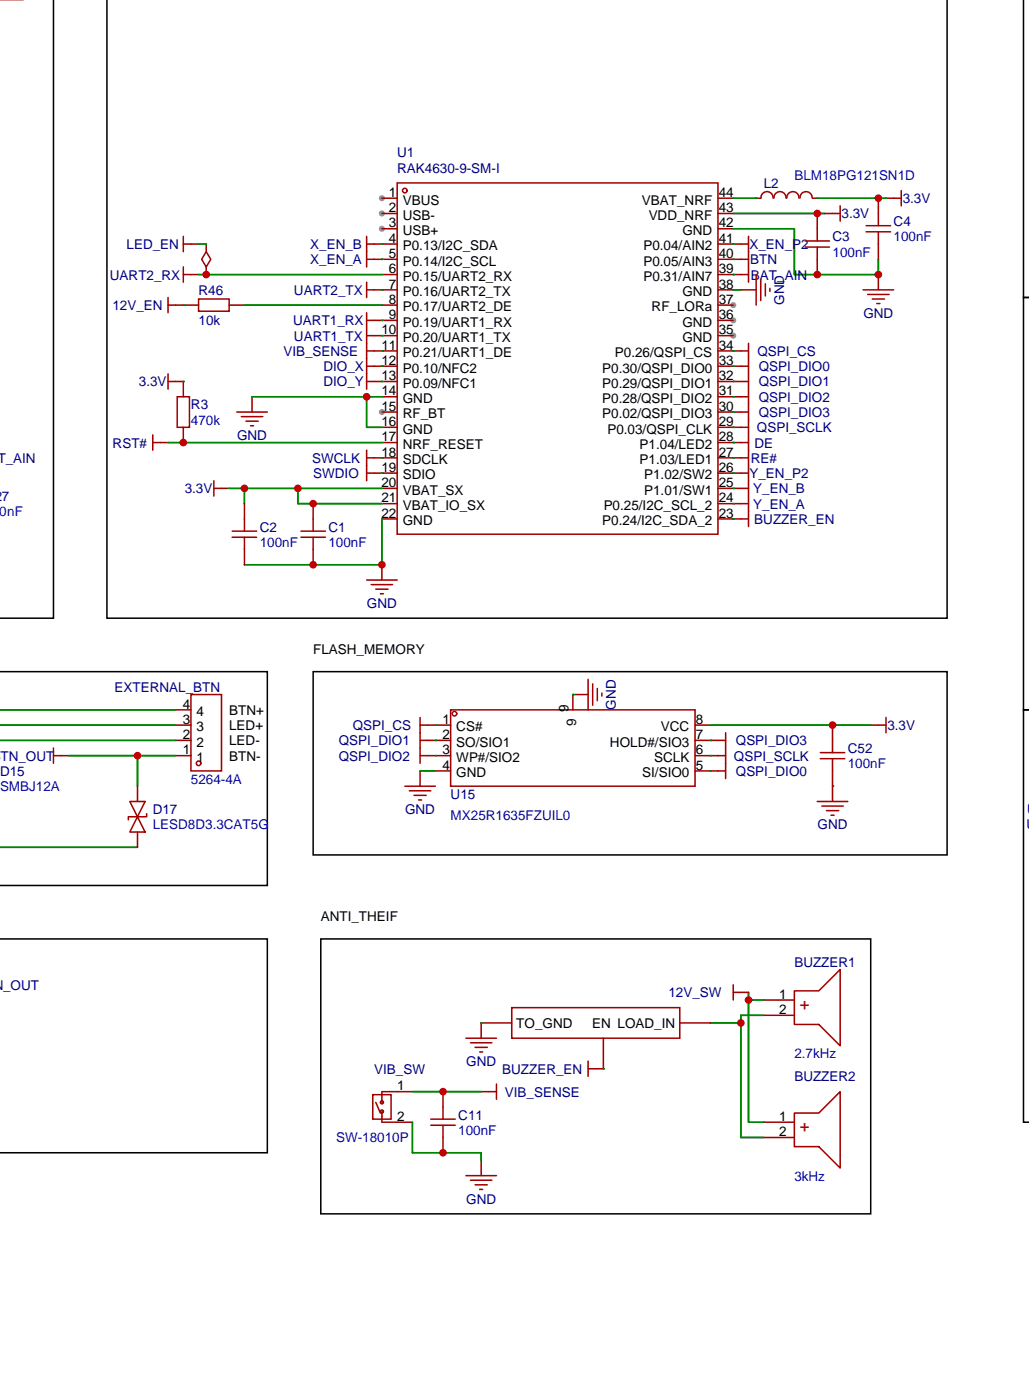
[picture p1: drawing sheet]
<svg xmlns="http://www.w3.org/2000/svg" width="171mm" height="233mm" viewBox="0 0 171 233" stroke-linecap="round" stroke-linejoin="round" font-family="sans-serif">
<g fill="#999">
<circle cx="63.5" cy="33" r=".51"/>
<circle cx="63.5" cy="35.5" r=".51"/>
<circle cx="63.5" cy="38" r=".51"/>
<circle cx="63.5" cy="68.5" r=".51"/>
<circle cx="121.9" cy="55.8" r=".51"/>
<circle cx="121.9" cy="53.3" r=".51"/>
<circle cx="121.9" cy="50.7" r=".51"/>
</g>
<g fill="none" stroke="#a10000" stroke-width=".25">
<path d="M30.5 39.3v2.6M61 39.3v5.1M63.5 33h2.5M63.5 35.5h2.5M63.5 38h2.5M66 30.4h53.4v58.4h-53.4zM119.4 33h2.5M119.4 35.5h2.5M119.4 38h2.5M124.5 39.3v7.6M125.7 33h.8M126.5 32.9a1.01 1.01 0 0 1 1-1 1.01 1.01 0 0 1 1 1"/>
<path d="M128.7 32.9a1.01 1.01 0 0 1 1-1 1.01 1.01 0 0 1 1 1M130.8 32.9a1.01 1.01 0 0 1 1-1 1.01 1.01 0 0 1 1 1M133 32.9a1.01 1.01 0 0 1 1-1 1.01 1.01 0 0 1 1 1M135.1 33h.8M135.9 35.5v4.6M137.2 35.5h2.5M139.7 34.2v2.6M144 37.5h4.1M144 38.6h4.1M146 33v4.5M146 38.6v4.5M147.3 33h2.6"/>
<path d="M149.9 31.7v2.5M27.9 50.7h5.1M27.9 49.5v2.5M30.5 40.6h2.5M30.5 45.7h2.5M30.5 44.4v2.5M33 49.7h5.1v2.1h-5.1zM34.3 41.9l.8 1.2-.8 1.3-.8-1.3zM34.3 40.6v1.3M34.3 44.4v1.3M38.1 50.7h2.5M61 40.6h5"/>
<path d="M61 43.1h5M61 48.2h5M61 53.3h5M61 55.8h5M61 58.4h5M61 46.9v2.6M61 52v12.7M63.5 45.7h2.5M63.5 50.7h2.5M119.4 40.6h5.1M119.4 43.1h5.1M119.4 45.7h5.1"/>
<path d="M119.4 48.2h2.5M119.4 50.7h2.5M119.4 53.3h2.5M119.4 55.8h2.5M119.4 58.4h5.1M123.2 48.2h2.5M124.5 57.1v30.5M125.7 45.7v5M126.5 46.4v3.6M127.3 47.2v2M128 47.9v.6M133.9 40.1h4"/>
<path d="M133.9 41.1h4M135.9 41.1v4.6M143.5 48.2h5.1M144.3 49h3.5M145 49.7h2.1M145.8 50.5h.5M146 45.7v2.5M25.4 73.6h2.5M25.4 72.3v2.6M27.9 63.4h2.6v2.6M27.9 62.2v2.5M29.5 66h2v5.1h-2z"/>
<path d="M30.5 71.1v2.5M35.6 80v2.5M39.4 68.5h5.1M40.1 69.3h3.6M40.9 70h2M41.7 70.8h.5M41.9 66v2.5M61 60.9h5M61 63.4h5M61 76.1h5M61 78.7h5M61 74.9v5.1"/>
<path d="M63.5 66h2.5M63.5 68.5h2.5M63.5 71.1h2.5M63.5 73.6h2.5M119.4 60.9h5.1M119.4 63.4h5.1M119.4 66h5.1M119.4 68.5h5.1M119.4 71.1h5.1M119.4 73.6h5.1M119.4 76.1h5.1M119.4 78.7h5.1"/>
<path d="M35.6 81.2h2.5M38.6 88.3h4.1M38.6 89.4h4.1M40.6 83.8v4.5M40.6 89.4v4.5M50 88.3h4.1M50 89.4h4.1M52.1 83.8v4.5M52.1 89.4v4.5M61 96.5h5M61.7 97.2h3.6M62.5 98h2"/>
<path d="M63.2 98.7h.6M63.5 81.2h2.5M63.5 83.8h2.5M63.5 86.3h2.5M63.5 93.9v2.6M119.4 81.2h5.1M119.4 83.8h5.1M119.4 86.3h5.1M29.2 118.1h2.6M31.8 115.5h5v12.7h-5zM69.8 119.3v7.6M74.9 118.1h40.7v12.7h-40.7z"/>
<path d="M97.8 113v5.1M97.8 115.5h-2.5v2.6M98.6 113.7v3.6M99.3 114.5v2M100.1 115.3v.5M147.3 119.3v2.6M8.9 125.7h2.5M8.9 124.4v2.5M21.6 133.3h2.5l-1.2 2.5zM22.9 135.8l1.2 2.6h-2.5zM22.9 130.8v2.5M22.9 138.4v2.5"/>
<path d="M24.4 135.3v.5h-3.1v.5M29.2 125.7h2.6M29.2 123.1h2.6M29.2 120.6h2.6M67.3 130.8h5.1M68.1 131.5h3.5M68.8 132.3h2.1M69.6 133h.5M69.8 125.7h5.1M69.8 123.1h5.1M69.8 120.6h5.1M69.8 128.2v2.6"/>
<path d="M72.4 128.2h2.5M115.6 125.7h5.1M115.6 123.1h5.1M115.6 120.6h2.5M115.6 128.2h5.1M120.7 121.9v7.6M135.9 133.3h5.1M136.4 125.2h4.1M136.4 126.2h4.1M136.7 134.1h3.5M137.4 134.8h2M138.2 135.6h.5"/>
<path d="M138.4 120.6v4.6M138.4 126.2v7.1M144.8 120.6h2.5M77.5 172.7h5M78.2 173.4h3.6M79 174.2h2M79.8 174.9h.5M85.1 167.6h27.9v5.1h-27.9zM85.1 170.1h-5.1v2.6M97.8 176.5v2.5M100.3 172.7v5h-2.5M113 170.1h5.1"/>
<path d="M121.9 165h2.6M121.9 163.8v2.5M127 166.3h5.1M127 168.9h5.1M132.1 164.8h4l3.6-3.6v12.7l-3.6-3.5h-4zM62 182.1h3v4h-3zM62.5 183.3l.7 1.8M63.5 184.9v1.7h5.1M68.6 181.6h-5.1v1.7M71.6 186.1h4.1M71.6 187.1h4.1M73.7 181.6v4.5"/>
<path d="M73.7 187.1v4.6M77.5 195.5h5M78.2 196.3h3.6M79 197h2M79.8 197.8h.5M80 181.6h2.5M80 193v2.5M82.5 180.3v2.5M127 186.6h5.1M127 189.2h5.1M132.1 185.1h4l3.6-3.5v12.7l-3.6-3.6h-4z"/>
<circle cx="67.3" cy="31.7" r=".38"/>
<circle cx="75.6" cy="118.7" r=".38"/>
<circle cx="33" cy="126.9" r=".38"/>
<circle cx="63.5" cy="184.9" r=".25"/>
<circle cx="63.5" cy="183.3" r=".25"/>
</g>
<g fill="none" stroke="#008700" stroke-width=".25">
<path d="M121.9 35.5h15.3M121.9 38h10.2v7.7h13.9v-2.6M121.9 33h3.8M135.9 33h11.4M30.5 50.7h.1M33 45.7h30.5M33 40.6h1.3M40.6 50.7h22.9M63.5 53.3h.1M63.5 55.8h.1M63.5 48.2h.1M63.5 58.4h.1"/>
<path d="M63.5 40.6h.1M63.5 43.1h.1M121.9 45.7h.1M121.9 58.4h.1M121.9 43.1h.1M121.9 40.6h.1M121.9 48.2h1.3M27.9 73.6h35.6M30.5 63.4h.1M41.9 66h21.6M61 66v5.1h2.5M63.5 76.1h.1"/>
<path d="M63.5 78.7h.1M63.5 60.9h.1M63.5 63.4h.1M121.9 76.1h.1M121.9 73.6h.1M121.9 63.4h.1M121.9 66h.1M121.9 68.5h.1M121.9 71.1h.1M121.9 60.9h.1M121.9 78.7h.1M38.1 81.2h25.4"/>
<path d="M40.6 81.2v2.6M49.5 81.2v2.6h14M63.5 86.3v7.6h-22.9M121.9 86.3h.1M121.9 83.8h.1M121.9 81.2h.1M-.1 118.1h29.3M95.3 115.5h.1M-.1 120.6h29.3M-.1 123.1h29.3M11.4 125.7h17.8M22.9 125.7v5.1"/>
<path d="M69.8 128.2h2.6M72.4 120.6h.1M72.4 123.1h.1M72.4 125.7h.1M118.1 128.2h.1M118.1 123.1h.1M118.1 125.7h.1M118.1 120.6h26.7M138.4 130.8h.1M0 140.9h22.9M80 170.1h.1M100.3 177.7h.1"/>
<path d="M118.1 170.1h5.1M124.5 166.3h2.5M124.5 165v21.6h2.5M127 168.9h-3.8v20.3h3.8M68.6 186.6v5.1h11.4v1.3M68.6 181.6h11.4"/>
</g>
<path d="M8.9 -.1v102.9h-9M157.5 -.1v102.9h-139.7v-102.8M170.2 0v49.5h.9h-.9v68.6h.9h-.9v68.5h.9M0 111.7h44.5v35.6h-44.5M52.1 111.7h105.4v30.5h-105.4zM0 156.2h44.5v35.5h-44.5M53.3 156.2h91.5v45.7h-91.5z" fill="none" stroke="#000" stroke-width=".25"/>
<g fill="#c00">
<circle cx="49.5" cy="81.2" r=".63"/>
<circle cx="52.1" cy="83.8" r=".63"/>
<circle cx="40.6" cy="81.2" r=".63"/>
<circle cx="135.9" cy="35.5" r=".63"/>
<circle cx="52.1" cy="93.9" r=".63"/>
<circle cx="63.5" cy="93.9" r=".63"/>
<circle cx="146.1" cy="45.7" r=".63"/>
<circle cx="135.9" cy="45.7" r=".63"/>
<circle cx="61" cy="66" r=".63"/>
<circle cx="30.5" cy="73.6" r=".63"/>
<circle cx="22.9" cy="125.7" r=".63"/>
<circle cx="73.7" cy="191.7" r=".63"/>
<circle cx="73.7" cy="181.6" r=".63"/>
<circle cx="123.2" cy="170.1" r=".63"/>
<circle cx="124.5" cy="166.3" r=".63"/>
<circle cx="34.3" cy="45.7" r=".63"/>
<circle cx="138.4" cy="120.6" r=".63"/>
<circle cx="146.1" cy="33" r=".63"/>
</g>
<g font-size="2.8" fill="#a00000">
<text x="133" y="167.9">+</text>
<text x="133" y="188.3">+</text>
</g>
<g font-size="2.2" fill="#000080">
<text x="66" y="26.2">U1</text>
<text x="66" y="28.7">RAK4630-9-SM-I</text>
<text x="127" y="31.2">L2</text>
<text x="150.1" y="33.8">3.3V</text>
<text x="21" y="41.4">LED_EN</text>
<text x="51.6" y="41.4">X_EN_B</text>
<text x="124.6" y="41.4">X_EN_P2</text>
<text x="138.4" y="40.1">C3</text>
<text x="139.9" y="36.3">3.3V</text>
<text x="148.6" y="37.6">C4</text>
<text x="18.3" y="46.5">UART2_RX</text>
<text x="51.6" y="43.9">X_EN_A</text>
<text x="124.8" y="43.9">BTN</text>
<text x="124.9" y="46.5">BAT_AIN</text>
<text x="18.7" y="51.6">12V_EN</text>
<text x="33" y="49">R46</text>
<text x="48.9" y="49">UART2_TX</text>
<text x="130.4" y="50.7" transform="rotate(-90 130.4 50.7)">GND</text>
<text x="143.6" y="52.8">GND</text>
<text x="33" y="54.1">10k</text>
<text x="47.1" y="59.2">VIB_SENSE</text>
<text x="48.8" y="54.1">UART1_RX</text>
<text x="48.9" y="56.6">UART1_TX</text>
<text x="126" y="59.2">QSPI_CS</text>
<text x="23.1" y="64.3">3.3V</text>
<text x="53.8" y="61.7">DIO_X</text>
<text x="53.8" y="64.3">DIO_Y</text>
<text x="126.2" y="64.3">QSPI_DIO1</text>
<text x="126.2" y="61.7">QSPI_DIO0</text>
<text x="31.8" y="68.1">R3</text>
<text x="125.9" y="71.9">QSPI_SCLK</text>
<text x="126.2" y="66.8">QSPI_DIO2</text>
<text x="126.2" y="69.3">QSPI_DIO3</text>
<text x="-.4" y="77">T_AIN</text>
<text x="18.7" y="74.4">RST#</text>
<text x="39.4" y="73.2">GND</text>
<text x="51.9" y="77">SWCLK</text>
<text x="124.8" y="77">RE#</text>
<text x="125.4" y="74.4">DE</text>
<text x="-.9" y="83.3">27</text>
<text x="30.7" y="82">3.3V</text>
<text x="52.1" y="79.5">SWDIO</text>
<text x="124.6" y="79.5">Y_EN_P2</text>
<text x="125.2" y="82">Y_EN_B</text>
<text x="43.2" y="88.4">C2</text>
<text x="54.6" y="88.4">C1</text>
<text x="125.2" y="84.6">Y_EN_A</text>
<text x="125.4" y="87.1">BUZZER_EN</text>
<text x="61" y="101.1">GND</text>
<text x="19.1" y="115.1">EXTERNAL_BTN</text>
<text x="102.4" y="118" transform="rotate(-90 102.4 118)">GND</text>
<text x="56.3" y="124">QSPI_DIO1</text>
<text x="58.6" y="121.4">QSPI_CS</text>
<text x="122.4" y="124">QSPI_DIO3</text>
<text x="141" y="125.2">C52</text>
<text x="147.6" y="121.4">3.3V</text>
<text x="0" y="129">D15</text>
<text x=".1" y="126.5">TN_OUT</text>
<text x="56.3" y="126.5">QSPI_DIO2</text>
<text x="122" y="126.5">QSPI_SCLK</text>
<text x="122.4" y="129">QSPI_DIO0</text>
<text x="25.4" y="135.4">D17</text>
<text x="67.4" y="135.4">GND</text>
<text x="74.9" y="132.8">U15</text>
<text x="135.9" y="137.9">GND</text>
<text x="170.7" y="137.9">U</text>
<text x="170.8" y="135.4">U</text>
<text x="132.1" y="160.8">BUZZER1</text>
<text x=".5" y="164.6">_OUT</text>
<text x="111.1" y="165.9">12V_SW</text>
<text x="62.2" y="178.6">VIB_SW</text>
<text x="77.5" y="177.3">GND</text>
<text x="83.5" y="178.6">BUZZER_EN</text>
<text x="132.1" y="179.8">BUZZER2</text>
<text x="83.9" y="182.4">VIB_SENSE</text>
<text x="76.2" y="186.2">C11</text>
<text x="77.5" y="200.2">GND</text>
</g>
<g font-size="2.2" fill="#00f">
<text x="132.1" y="30">BLM18PG121SN1D</text>
<text x="148.6" y="40.1">100nF</text>
<text x="138.4" y="42.7">100nF</text>
<text x="31.8" y="70.6">470k</text>
<text x="0" y="85.9">0nF</text>
<text x="43.2" y="90.9">100nF</text>
<text x="54.6" y="90.9">100nF</text>
<text x="0" y="131.6">SMBJ12A</text>
<text x="31.8" y="130.3">5264-4A</text>
<text x="141" y="127.8">100nF</text>
<text x="25.4" y="137.9">LESD8D3.3CAT5G</text>
<text x="74.9" y="136.4">MX25R1635FZUIL0</text>
<text x="132.1" y="176">2.7kHz</text>
<text x="55.9" y="190">SW-18010P</text>
<text x="76.2" y="188.7">100nF</text>
<text x="132.1" y="196.3">3kHz</text>
</g>
<g font-size="2.2">
<text x="64.7" y="32.7">1</text>
<text x="64.7" y="35.3">2</text>
<text x="67" y="34">VBUS</text>
<text x="106.7" y="34">VBAT_NRF</text>
<text x="119.5" y="35.3">43</text>
<text x="119.5" y="32.7">44</text>
<text x="64.7" y="37.8">3</text>
<text x="64.7" y="40.4">4</text>
<text x="67" y="36.6">USB-</text>
<text x="67" y="39.1">USB+</text>
<text x="67" y="41.6">P0.13/I2C_SDA</text>
<text x="107" y="41.6">P0.04/AIN2</text>
<text x="107.9" y="36.6">VDD_NRF</text>
<text x="113.5" y="39.1">GND</text>
<text x="119.5" y="40.4">41</text>
<text x="119.5" y="37.8">42</text>
<text x="64.7" y="42.9">5</text>
<text x="64.7" y="45.4">6</text>
<text x="64.7" y="48">7</text>
<text x="67" y="44.2">P0.14/I2C_SCL</text>
<text x="67" y="46.7">P0.15/UART2_RX</text>
<text x="107" y="46.7">P0.31/AIN7</text>
<text x="107" y="44.2">P0.05/AIN3</text>
<text x="119.5" y="48">38</text>
<text x="119.5" y="45.4">39</text>
<text x="119.5" y="42.9">40</text>
<text x="64.7" y="50.5">8</text>
<text x="64.7" y="53.1">9</text>
<text x="67" y="49.3">P0.16/UART2_TX</text>
<text x="67" y="51.8">P0.17/UART2_DE</text>
<text x="108.4" y="51.8">RF_LORa</text>
<text x="113.5" y="49.3">GND</text>
<text x="119.5" y="53.1">36</text>
<text x="119.5" y="50.5">37</text>
<text x="63.4" y="55.6">10</text>
<text x="63.4" y="58.1">11</text>
<text x="67" y="54.3">P0.19/UART1_RX</text>
<text x="67" y="56.9">P0.20/UART1_TX</text>
<text x="67" y="59.4">P0.21/UART1_DE</text>
<text x="102.2" y="59.4">P0.26/QSPI_CS</text>
<text x="113.5" y="56.9">GND</text>
<text x="113.5" y="54.3">GND</text>
<text x="119.5" y="58.1">34</text>
<text x="119.5" y="55.6">35</text>
<text x="63.4" y="60.7">12</text>
<text x="63.4" y="63.2">13</text>
<text x="63.4" y="65.8">14</text>
<text x="67" y="62">P0.10/NFC2</text>
<text x="67" y="64.5">P0.09/NFC1</text>
<text x="100.1" y="64.5">P0.29/QSPI_DIO1</text>
<text x="100.1" y="62">P0.30/QSPI_DIO0</text>
<text x="119.5" y="65.8">31</text>
<text x="119.5" y="63.2">32</text>
<text x="119.5" y="60.7">33</text>
<text x="63.4" y="68.3">15</text>
<text x="63.4" y="70.8">16</text>
<text x="67" y="67">GND</text>
<text x="67" y="69.6">RF_BT</text>
<text x="100.1" y="69.6">P0.02/QSPI_DIO3</text>
<text x="100.1" y="67">P0.28/QSPI_DIO2</text>
<text x="119.5" y="70.8">29</text>
<text x="119.5" y="68.3">30</text>
<text x="63.4" y="73.4">17</text>
<text x="63.4" y="75.9">18</text>
<text x="67" y="72.1">GND</text>
<text x="67" y="74.7">NRF_RESET</text>
<text x="67" y="77.2">SDCLK</text>
<text x="101" y="72.1">P0.03/QSPI_CLK</text>
<text x="106.4" y="77.2">P1.03/LED1</text>
<text x="106.4" y="74.7">P1.04/LED2</text>
<text x="119.5" y="75.9">27</text>
<text x="119.5" y="73.4">28</text>
<text x="63.4" y="78.5">19</text>
<text x="63.4" y="81">20</text>
<text x="63.4" y="83.5">21</text>
<text x="67" y="79.7">SDIO</text>
<text x="67" y="82.3">VBAT_SX</text>
<text x="107.1" y="82.3">P1.01/SW1</text>
<text x="107.1" y="79.7">P1.02/SW2</text>
<text x="119.5" y="83.5">24</text>
<text x="119.5" y="81">25</text>
<text x="119.5" y="78.5">26</text>
<text x="63.4" y="86.1">22</text>
<text x="67" y="84.8">VBAT_IO_SX</text>
<text x="67" y="87.4">GND</text>
<text x="100.1" y="87.4">P0.24/I2C_SDA_2</text>
<text x="100.4" y="84.8">P0.25/I2C_SCL_2</text>
<text x="119.5" y="86.1">23</text>
<text x="52.1" y="108.7">FLASH_MEMORY</text>
<text x="30.4" y="117.8">4</text>
<text x="32.7" y="119.1">4</text>
<text x="38.1" y="118.9">BTN+</text>
<text x="94.5" y="118.4" transform="rotate(-90 94.5 118.4)">9</text>
<text x="30.4" y="125.5">1</text>
<text x="30.4" y="122.9">2</text>
<text x="30.4" y="120.4">3</text>
<text x="32.7" y="124.2">2</text>
<text x="32.7" y="121.6">3</text>
<text x="38.1" y="121.4">LED+</text>
<text x="38.1" y="124">LED-</text>
<text x="73.6" y="120.4">1</text>
<text x="73.6" y="122.9">2</text>
<text x="73.6" y="125.5">3</text>
<text x="75.9" y="121.6">CS#</text>
<text x="75.9" y="124.2">SO/SIO1</text>
<text x="95.8" y="120.7" transform="rotate(-90 95.8 120.7)">9</text>
<text x="101.4" y="124.2">HOLD#/SIO3</text>
<text x="109.9" y="121.6">VCC</text>
<text x="115.7" y="125.5">6</text>
<text x="115.7" y="122.9">7</text>
<text x="115.7" y="120.4">8</text>
<text x="32.7" y="126.7">1</text>
<text x="38.1" y="126.5">BTN-</text>
<text x="73.6" y="128">4</text>
<text x="75.9" y="126.7">WP#/SIO2</text>
<text x="75.9" y="129.3">GND</text>
<text x="106.8" y="129.3">SI/SIO0</text>
<text x="108.8" y="126.7">SCLK</text>
<text x="115.7" y="128">5</text>
<text x="53.3" y="153.2">ANTI_THEIF</text>
<text x="129.6" y="166.1">1</text>
<text x="85.9" y="170.9">TO_GND</text>
<text x="98.5" y="170.9">EN LOAD_IN</text>
<text x="129.6" y="168.6">2</text>
<text x="66" y="181.3">1</text>
<text x="66" y="186.4">2</text>
<text x="129.6" y="189">2</text>
<text x="129.6" y="186.4">1</text>
</g>
</svg>
